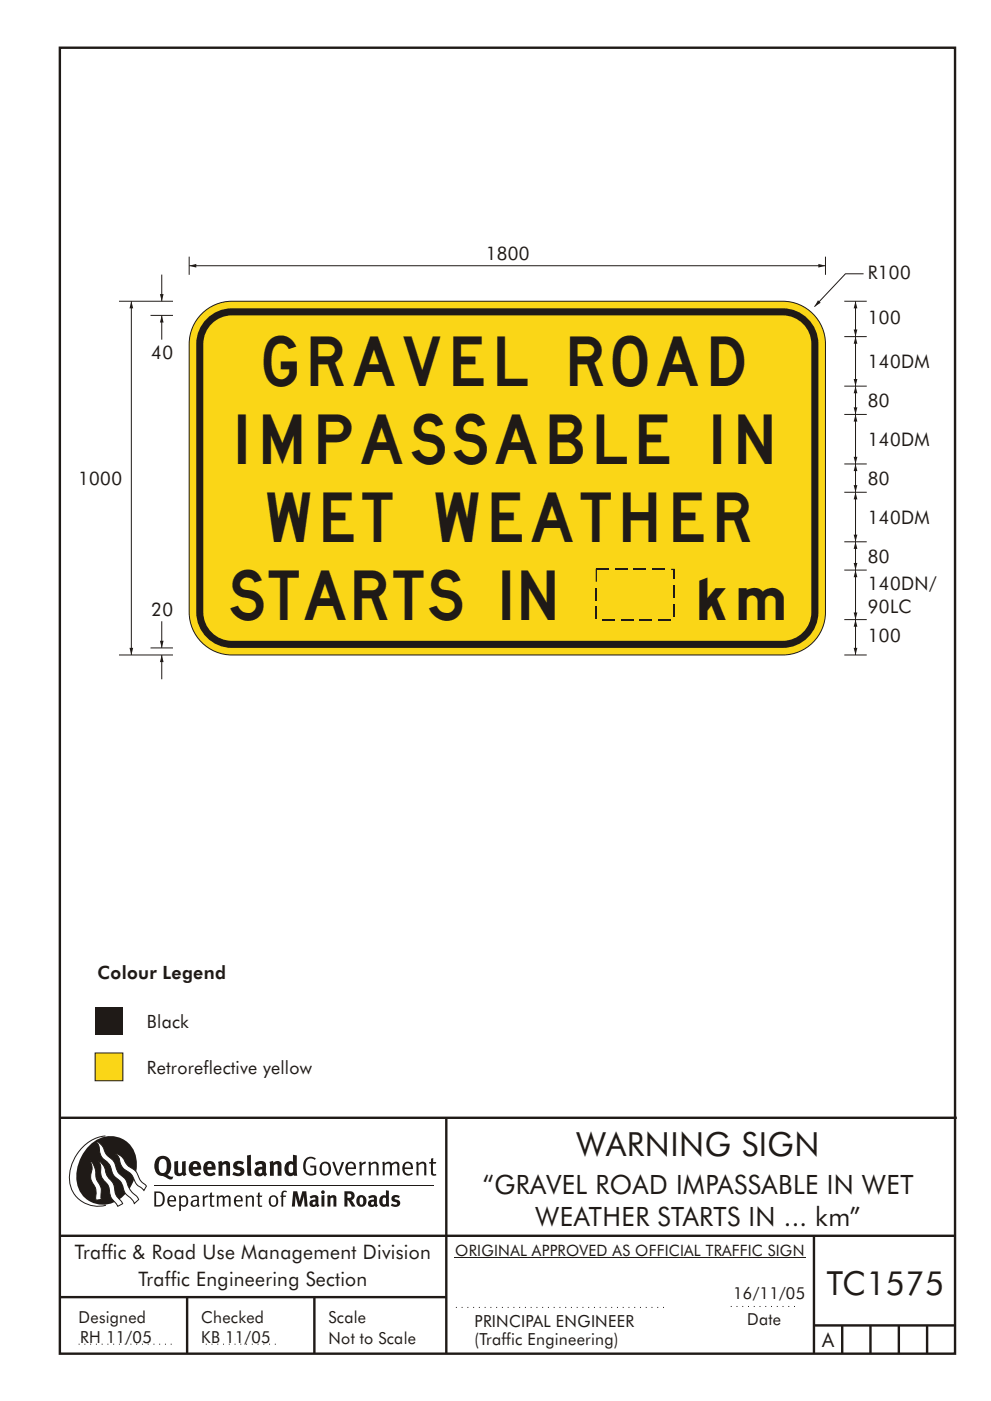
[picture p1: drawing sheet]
<svg xmlns="http://www.w3.org/2000/svg" width="210mm" height="297mm" viewBox="0 0 210 297" stroke-linecap="round" stroke-linejoin="round" font-family="sans-serif">
<path d="M12.7 10.1h189.9v276.9h-189.9z" fill="none" stroke="#1f1a17" stroke-width=".51"/>
<path d="M20.2 213.5h5.9v5.9h-5.9z" fill="#1f1a17"/>
<path d="M20.2 223.3h5.9v5.8h-5.9z" fill-rule="evenodd" fill="#fad617" stroke="#1f1a17" stroke-width=".21"/>
<path d="M12.7 237h190.3M94.7 236.9v50.1M12.7 262h190M12.7 275h82M39.7 275v12M66.7 275v12M172.7 262v25M172.7 281h30M178.7 281v6M184.7 281v6M190.7 281v6M196.7 281v6" fill="none" stroke="#1f1a17" stroke-width=".51"/>
<path d="M155 277h14.1M16.7 285h20.3M43.7 285h15" fill="none" stroke="#1f1a17" stroke-width=".21" stroke-dasharray=".2 1" stroke-linecap="butt"/>
<path d="M96.3 266.7h74.7" fill="none" stroke="#1f1a17" stroke-width=".21"/>
<g fill="#1f1a17">
<path d="M64.9 245.6a1.61 1.61 0 0 1 2.1 0l-.2 .3a1.17 1.17 0 0 0-1.4-.2 1.17 1.17 0 0 0-.6 1.3 1.42 1.42 0 0 0 1.2 1.9l.7-.2v-1.2h-.8l-.1-.4h1.3v1.9a1.82 1.82 0 0 1-2.2-.1 1.82 1.82 0 0 1-.6-2.1l.2-.7z" fill-rule="evenodd"/>
<path d="M68.2 246.5a1.77 1.77 0 0 0 .4 2.7 1.39 1.39 0 0 0 1.4-.5 1.39 1.39 0 0 0 .2-1.5 1.19 1.19 0 0 0-2-.7zM68.5 246.8a.83 .83 0 0 1 1 .1 .83 .83 0 0 1 .2 1 .75 .75 0 0 1-.6 1 .75 .75 0 0 1-.8-.8v-.9z" fill-rule="evenodd"/>
<path d="M70.5 246.4l.4-.1 .8 2.4 .8-2.3h.5l-1.1 2.8h-.4z" fill-rule="evenodd"/>
<path d="M73.6 246.7a1.74 1.74 0 0 0 .5 2.5h.9l.5-.3-.2-.3a.89 .89 0 0 1-1.1 .2 .89 .89 0 0 1-.4-.9h1.7a1.15 1.15 0 0 0-.4-1.4 1.15 1.15 0 0 0-1.5 .2zM74 246.9a.67 .67 0 0 1 .8-.2 .67 .67 0 0 1 .3 .8h-1.3z" fill-rule="evenodd"/>
<path d="M76.2 246.4l.4-.1 .1 .4 .5-.4h.5l-.2 .5a.61 .61 0 0 0-.8 .6v1.8h-.4z" fill-rule="evenodd"/>
<path d="M78.1 246.4l.5-.1 .1 .4a.89 .89 0 0 1 .9-.4 .89 .89 0 0 1 .7 .7v2.2h-.4v-2.2l-.1-.2-.3-.1-.8 .4v2.1h-.4z" fill-rule="evenodd"/>
<path d="M81.1 246.4l.4-.1 .1 .4a.83 .83 0 0 1 .8-.4 .83 .83 0 0 1 .7 .5 .86 .86 0 0 1 .9-.5 .86 .86 0 0 1 .7 .7v2.2h-.4l-.1-2.3a.5 .5 0 0 0-.8 0l-.2 .2v2.1h-.5v-2.2l-.4-.3-.7 .4v2.1h-.4z" fill-rule="evenodd"/>
<path d="M85.7 246.7a1.74 1.74 0 0 0 .5 2.5h.9l.5-.3-.2-.3a.89 .89 0 0 1-1.1 .2 .89 .89 0 0 1-.4-.9h1.7a1.15 1.15 0 0 0-.5-1.4 1.15 1.15 0 0 0-1.4 .2zM86 246.9a.67 .67 0 0 1 .9-.2 .67 .67 0 0 1 .3 .8h-1.3z" fill-rule="evenodd"/>
<path d="M88.3 246.4l.4-.1 .1 .4a.89 .89 0 0 1 .9-.4 .89 .89 0 0 1 .8 .7v2.2h-.5v-2.2l-.1-.2-.3-.1-.8 .4v2.1h-.4z" fill-rule="evenodd"/>
<path d="M91.5 245.6l.4-.1v.9h.7l-.2 .3h-.5v2.1l.1 .1h.5l.1 .3a.71 .71 0 0 1-1.2-.6v-1.9h-.3v-.3h.3z" fill-rule="evenodd"/>
<path d="M37 246.3l.8-.2v2a.46 .46 0 0 0 .2 .6 .46 .46 0 0 0 .6-.2v-2.2l.8-.2v2.4l.2 .5-.6 .4-.2-.3a1.03 1.03 0 0 1-1.2 .2 1.03 1.03 0 0 1-.6-1z" fill-rule="evenodd"/>
<path d="M40.4 246.6a1.64 1.64 0 0 0 0 2.3 1.64 1.64 0 0 0 2.3 .1l-.4-.5a.78 .78 0 0 1-.9 .3 .78 .78 0 0 1-.5-.8h1.8a1.37 1.37 0 0 0-.6-1.6 1.37 1.37 0 0 0-1.7 .2zM41.1 246.9a.48 .48 0 0 1 .6-.1 .48 .48 0 0 1 .2 .6h-1z" fill-rule="evenodd"/>
<path d="M43.5 246.6a1.65 1.65 0 0 0-.2 2 1.65 1.65 0 0 0 1.9 .7l.5-.3-.3-.5a.78 .78 0 0 1-.9 .3 .78 .78 0 0 1-.5-.8h1.8a1.37 1.37 0 0 0-.6-1.6 1.37 1.37 0 0 0-1.7 .2zM44.1 246.9a.48 .48 0 0 1 .6-.1 .48 .48 0 0 1 .2 .6h-.9z" fill-rule="evenodd"/>
<path d="M46.3 246.3l.7-.2 .1 .4a.95 .95 0 0 1 1-.3 .95 .95 0 0 1 .7 .8v2.3h-.8v-2.3l-.3-.2-.5 .3v2.2h-.8z" fill-rule="evenodd"/>
<path d="M49.7 246.5a1.73 1.73 0 0 1 2-.1l-.2 .6-.6-.2a.42 .42 0 0 0-.6 .2l.2 .3a1.23 1.23 0 0 1 1.4 1 1.47 1.47 0 0 1-2.3 .9l-.3-.2 .3-.6 .7 .4a.47 .47 0 0 0 .7-.4 .87 .87 0 0 0-1-.5l-.4-.2-.1-.4z" fill-rule="evenodd"/>
<path d="M54.1 246.6l.3 .6 .3-.2a.62 .62 0 0 1 .9 0l.1 .4a1.21 1.21 0 0 0-1.4 .3 1.21 1.21 0 0 0-.1 1.3 1.19 1.19 0 0 0 1.6 .1l.5 .3 .4-.4-.3-.4v-1.4a.96 .96 0 0 0-1.3-1zM55 248l.6-.1v.7a.43 .43 0 0 1-.6 .1 .43 .43 0 0 1 0-.7z" fill-rule="evenodd"/>
<path d="M57.2 246.3l.7-.2 .1 .4a.95 .95 0 0 1 1-.3 .95 .95 0 0 1 .7 .8v2.3h-.8v-2.3l-.2-.2-.6 .3v2.2h-.8z" fill-rule="evenodd"/>
<path d="M62.2 244.8v1.5a1.29 1.29 0 0 0-1.4 .2 1.29 1.29 0 0 0-.5 1.3 1.24 1.24 0 0 0 .6 1.4 1.24 1.24 0 0 0 1.4-.1l.1 .2h.7l-.1-4.3zM61.5 246.9l.4-.1 .3 .2v1.5l-.3 .1a.48 .48 0 0 1-.6-.4 1.52 1.52 0 0 1 .2-1.3z" fill-rule="evenodd"/>
<path d="M52.4 245l.8-.2 .2 4.5h-.8l-.1-.2z" fill-rule="evenodd"/>
</g>
<path d="M22.4 240.8a9 9 0 0 0-7.4 10.9 6.2 6.2 0 0 0 7.5 3.8M32.7 251.4h59.4" fill="none" stroke="#1f1a17" stroke-width=".21"/>
<path d="M19.1 242.7a5.7 5.7 0 0 1 6.5-1.4 5.7 5.7 0 0 1 3.4 5.7 8.6 8.6 0 0 1-6.2 8.3 5.7 5.7 0 0 1-6.5-7 9.9 9.9 0 0 1 2.8-5.6z" fill-rule="evenodd" fill="#1f1a17"/>
<path d="M24.5 244.5a3.1 3.1 0 0 1 2.3 2.2l.7 .7a3.2 3.2 0 0 1 2 2.4l.4 .6 1.2 1.1-.6 .9-.2-.3a3.5 3.5 0 0 1-1.9-2.1 3.8 3.8 0 0 0-2.1-2.1 3.5 3.5 0 0 1-1-2.3zM20.4 241.9a3.4 3.4 0 0 1 1.9 2.5l.7 .8a3.3 3.3 0 0 1 1.7 2.6 4.4 4.4 0 0 0 1.7 2l.3 .3a6.1 6.1 0 0 0 2.5 3.7l.2 .5-.9 .9a6.1 6.1 0 0 0-1.9-2.2l-.4-.8a3.6 3.6 0 0 0-1.9-2.8l-.6-1a3.6 3.6 0 0 0-1.9-2.8 3.7 3.7 0 0 1-.8-2.4zM21 246.1a3.4 3.4 0 0 1 1.5 2.8l.6 .9a3.8 3.8 0 0 1 1.4 3.1l.3 .7 1.2 1.6-1 .6-.5-.8a3.2 3.2 0 0 1-1.3-2.8 4.3 4.3 0 0 0-1.4-2.2 4.7 4.7 0 0 1-.5-2.9zM19.2 246.1a5.1 5.1 0 0 1 1.2 3.7l.3 .7a3.1 3.1 0 0 1 .7 3l.1 .8-1.1 .2-.1-.8a3.5 3.5 0 0 0-.9-3.2 3.6 3.6 0 0 1 .1-2.6z" fill-rule="evenodd" fill="#fff" stroke="#1f1a17" stroke-width=".21"/>
<g fill="#1f1a17">
<path d="M33.4 245.5a2.51 2.51 0 0 0 .4 3.7l.8 .1a2.78 2.78 0 0 0 2 .7l.2-.5h-.6l-.7-.4a2.56 2.56 0 0 0 0-3.8 1.83 1.83 0 0 0-2.1 .2zM34 245.9a.87 .87 0 0 1 1 0 .87 .87 0 0 1 .4 .9v.4a1.17 1.17 0 0 1-.9 1.5l-.3-.1a2.38 2.38 0 0 1-.2-2.7z" fill-rule="evenodd"/>
<path d="M33.1 252.9v2.6a1.12 1.12 0 0 0 1.2-.3 1.12 1.12 0 0 0 .2-1.2l-.1-.5-.3-.4zM32.7 252.6h1.1a1.67 1.67 0 0 1 1.2 1.7 1.67 1.67 0 0 1-1.3 1.5h-1zM36.1 253.9l-.2 .5h1.1a.55 .55 0 0 0-.3-.6 .55 .55 0 0 0-.6 .1zM35.8 253.8a.95 .95 0 0 1 1.2-.2 .95 .95 0 0 1 .4 1.1h-1.5a.72 .72 0 0 0 .4 .8 .72 .72 0 0 0 .9-.2l.1 .3a1.15 1.15 0 0 1-1.5 0 1.15 1.15 0 0 1-.2-1.5zM38.4 254.1v1.2a.7 .7 0 0 0 .9 .1 .7 .7 0 0 0 .2-.9 .61 .61 0 0 0-.4-.7 .61 .61 0 0 0-.7 .3zM38 253.5l.3-.1 .1 .4a.95 .95 0 0 1 1.2-.2 .95 .95 0 0 1 .3 1.2 .92 .92 0 0 1-.5 1 .92 .92 0 0 1-1-.2v1.1l-.4 .1zM40.9 254.8a.5 .5 0 0 0 .2 .8 .5 .5 0 0 0 .7-.4v-.6zM40.5 253.7a1 1 0 0 1 1.7 .3v1.4l.2 .2-.2 .3-.3-.3a.78 .78 0 0 1-1.4-.1 .78 .78 0 0 1 .8-1.1h.5a.58 .58 0 0 0-.3-.7 .58 .58 0 0 0-.7 .3zM43 253.5l.3-.1 .1 .4 .3-.3 .5-.1-.2 .4a.52 .52 0 0 0-.6 .6v1.4h-.4zM44.6 252.9l.4-.1-.1 .7h.6l-.1 .3h-.5v1.5a.35 .35 0 0 0 .6 .3v.2a.57 .57 0 0 1-.6 .1 .57 .57 0 0 1-.3-.5v-1.6h-.3v-.3h.3zM45.9 253.5l.4-.1 .1 .4 .2-.2a.64 .64 0 0 1 1 .2 .7 .7 0 0 1 .8-.4 .7 .7 0 0 1 .5 .7v1.7h-.3v-1.7l-.3-.3-.7 .3v1.7h-.3v-1.6a.38 .38 0 0 0-.3-.5 .38 .38 0 0 0-.5 .2l-.1 .2v1.7h-.4zM50.2 253.9l-.2 .5h1.1a.55 .55 0 0 0-.2-.6 .55 .55 0 0 0-.7 .1zM49.9 253.8a.95 .95 0 0 1 1.2-.2 .95 .95 0 0 1 .4 1.1h-1.5a.72 .72 0 0 0 .4 .8 .72 .72 0 0 0 .9-.2l.1 .3a1.15 1.15 0 0 1-1.5 0 1.15 1.15 0 0 1-.2-1.5zM52.1 253.5l.3-.1 .1 .4a.72 .72 0 0 1 .8-.4 .72 .72 0 0 1 .6 .7v1.7h-.4v-1.6a.45 .45 0 0 0-.3-.5 .45 .45 0 0 0-.5 .3l-.2 .1v1.7h-.3zM54.7 252.9l.4-.1v.7h.6l-.1 .3h-.5v1.5a.35 .35 0 0 0 .5 .3v.2a.57 .57 0 0 1-.6 .1 .57 .57 0 0 1-.3-.5v-1.6h-.3v-.3h.3zM57.6 253.9l-.2 .7a.65 .65 0 0 0 .3 .8 .65 .65 0 0 0 .8-.2l.1-.1a.93 .93 0 0 0-.7-1.4zM57.3 253.7a1.12 1.12 0 0 1 1.4 .1 1.12 1.12 0 0 1 .3 1.4 1.01 1.01 0 0 1-1.3 .6 1.01 1.01 0 0 1-.7-1.2zM59.9 252.6l.5-.2 .5 .2-.1 .2-.4-.1-.3 .2v.6h.6l-.1 .3h-.5v2h-.4v-2h-.2v-.3h.2zM62.2 252.6l-.3 3.2h.7l.1-2.3 .6 2.3h.6l.6-2.3 .1 2.3h.7l-.3-3.2h-.9l-.5 2.1-.5-2.1zM65.7 253.7l.3 .5a.51 .51 0 0 1 .5-.4 .51 .51 0 0 1 .4 .4v.1a.88 .88 0 0 0-1.1 .4 .88 .88 0 0 0 .2 1.1 .9 .9 0 0 0 1.1-.2l.3 .3 .4-.3-.2-.3v-1.1a.87 .87 0 0 0-.5-.8 .87 .87 0 0 0-1 .1zM66.4 254.8h.5v.5l-.1 .1h-.3l-.2-.1zM68.2 253.5v2.3h.6v-2.4zM68.1 252.8a.4 .4 0 0 0 .8 0 .4 .4 0 0 0-.8 0zM69.4 253.5l.1 2.3h.6v-1.7a.33 .33 0 0 1 .4-.2 .33 .33 0 0 1 .3 .4v1.5h.6v-1.7a.75 .75 0 0 0-.6-.7 .75 .75 0 0 0-.8 .3v-.3zM73.1 252.6v3.2h.6v-1.3l.3 .2 .7 1.1h.7l-.9-1.4a.94 .94 0 0 0 .7-1 .94 .94 0 0 0-.9-.8zM73.7 253.1a.51 .51 0 0 1 .8 .1 .51 .51 0 0 1-.2 .7l-.6 .1zM75.9 253.7a1.19 1.19 0 0 0-.1 1.7 1.19 1.19 0 0 0 1.8 0 1.19 1.19 0 0 0-.1-1.6 1.19 1.19 0 0 0-1.6-.1zM76.5 253.9l.2-.1a.99 .99 0 0 1 0 1.6 1.06 1.06 0 0 1-.2-1.5zM78.1 253.7l.3 .5a.51 .51 0 0 1 .5-.4 .51 .51 0 0 1 .5 .4v.1a.88 .88 0 0 0-1.2 .4 .88 .88 0 0 0 .2 1.1 .9 .9 0 0 0 1.1-.2l.3 .3 .4-.3-.2-.3v-1.1a.87 .87 0 0 0-.5-.8 .87 .87 0 0 0-1 .1zM78.9 254.8h.4v.5l-.1 .1h-.3l-.1-.1zM81.9 252.4v1.1a1.2 1.2 0 0 0-1.4 .6 1.2 1.2 0 0 0 .2 1.4l.5 .4 .8-.2v.1h.6l-.1-3.3zM81.4 253.9l.5 .2-.1 1.2a.46 .46 0 0 1-.5-.1 .46 .46 0 0 1-.1-.5zM83.3 253.6a.79 .79 0 0 0-.1 .9 .79 .79 0 0 0 .9 .4 .33 .33 0 0 1 0 .5 .33 .33 0 0 1-.5 0l-.4-.2-.3 .4a1.15 1.15 0 0 0 1.2 .3 1.15 1.15 0 0 0 .8-1 1.49 1.49 0 0 0-1.2-.8 .4 .4 0 0 1 .3-.3 .4 .4 0 0 1 .4 .1l.2 .1 .2-.4a1.47 1.47 0 0 0-1.5 0z" fill-rule="evenodd"/>
</g>
<path d="M96.7 277.2h44.2" fill="none" stroke="#1f1a17" stroke-width=".21" stroke-dasharray=".2 1" stroke-linecap="butt"/>
<path d="M40.1 56.3h135" fill="none" stroke="#1f1a17" stroke-width=".21"/>
<g fill="#1f1a17">
<path d="M40.1 56.3l1.5-.3v.7l-1.5-.4 1.5-.3z" fill-rule="evenodd"/>
<path d="M173.6 56l1.5 .3-1.5 .4v-.7l1.5 .3z" fill-rule="evenodd"/>
</g>
<path d="M40.1 54.4v3.9M175.1 54.4v3.9" fill="none" stroke="#1f1a17" stroke-width=".21"/>
<path d="M42.8 66.5a9 9 0 0 1 6.4-2.6h116.9a9.1 9.1 0 0 1 9 9v56.9a9.1 9.1 0 0 1-9 9.1h-116.9a9.1 9.1 0 0 1-9.1-9.1v-56.9a9 9 0 0 1 2.7-6.4z" fill-rule="evenodd" fill="#fad617" stroke="#1f1a17" stroke-width=".21"/>
<path d="M43.5 68a7.6 7.6 0 0 1 5.7-2.6h116.9a7.6 7.6 0 0 1 7.5 7.5v56.9a7.6 7.6 0 0 1-7.5 7.6h-116.9a7.6 7.6 0 0 1-7.6-7.6v-56.9a7.5 7.5 0 0 1 1.9-4.9z" fill-rule="evenodd" fill="#1f1a17"/>
<path d="M44.9 68.7a6.1 6.1 0 0 1 4.3-1.8h116.9a6.1 6.1 0 0 1 6 6v56.9a6.1 6.1 0 0 1-6 6.1h-116.9a6.1 6.1 0 0 1-6.1-6.1v-56.9a6 6 0 0 1 1.8-4.2z" fill-rule="evenodd" fill="#fad617"/>
<path d="M179.1 131.4h4.8M181.5 131.4v7.5" fill="none" stroke="#1f1a17" stroke-width=".21"/>
<g fill="#1f1a17">
<path d="M181.5 131.4l.4 1.5h-.8l.4-1.5 .4 1.5z" fill-rule="evenodd"/>
<path d="M181.1 137.4h.8l-.4 1.5 .4-1.5-.4 1.5z" fill-rule="evenodd"/>
</g>
<path d="M179.1 138.9h4.8M181.5 120.9v10.5" fill="none" stroke="#1f1a17" stroke-width=".21"/>
<g fill="#1f1a17">
<path d="M181.5 120.9l.4 1.5h-.8l.4-1.5 .4 1.5z" fill-rule="evenodd"/>
<path d="M181.1 129.9h.8l-.4 1.5 .4-1.5-.4 1.5z" fill-rule="evenodd"/>
</g>
<path d="M179.1 114.9h4.8M181.5 114.9v6" fill="none" stroke="#1f1a17" stroke-width=".21"/>
<g fill="#1f1a17">
<path d="M181.5 114.9l.4 1.5h-.8l.4-1.5 .4 1.5z" fill-rule="evenodd"/>
<path d="M181.1 119.4h.8l-.4 1.5 .4-1.5-.4 1.5z" fill-rule="evenodd"/>
</g>
<path d="M181.5 104.4v10.5M179.1 120.9h4.8" fill="none" stroke="#1f1a17" stroke-width=".21"/>
<g fill="#1f1a17">
<path d="M181.5 104.4l.4 1.5h-.8l.4-1.5 .4 1.5z" fill-rule="evenodd"/>
<path d="M181.1 113.4h.8l-.4 1.5 .4-1.5-.4 1.5z" fill-rule="evenodd"/>
</g>
<path d="M179.1 98.4h4.8M181.5 98.4v6" fill="none" stroke="#1f1a17" stroke-width=".21"/>
<g fill="#1f1a17">
<path d="M181.5 98.4l.4 1.5h-.8l.4-1.5 .4 1.5z" fill-rule="evenodd"/>
<path d="M181.1 102.9h.8l-.4 1.5 .4-1.5-.4 1.5z" fill-rule="evenodd"/>
</g>
<path d="M181.5 87.9v10.5M179.1 104.4h4.8" fill="none" stroke="#1f1a17" stroke-width=".21"/>
<g fill="#1f1a17">
<path d="M181.5 87.9l.4 1.5h-.8l.4-1.5 .4 1.5z" fill-rule="evenodd"/>
<path d="M181.1 96.9h.8l-.4 1.5 .4-1.5-.4 1.5z" fill-rule="evenodd"/>
</g>
<path d="M179.1 81.9h4.8M181.5 81.9v6" fill="none" stroke="#1f1a17" stroke-width=".21"/>
<g fill="#1f1a17">
<path d="M181.5 81.9l.4 1.5h-.8l.4-1.5 .4 1.5z" fill-rule="evenodd"/>
<path d="M181.1 86.4h.8l-.4 1.5 .4-1.5-.4 1.5z" fill-rule="evenodd"/>
</g>
<path d="M181.5 71.4v10.5M179.1 87.9h4.8" fill="none" stroke="#1f1a17" stroke-width=".21"/>
<g fill="#1f1a17">
<path d="M181.5 71.4l.4 1.5h-.8l.4-1.5 .4 1.5z" fill-rule="evenodd"/>
<path d="M181.1 80.4h.8l-.4 1.5 .4-1.5-.4 1.5z" fill-rule="evenodd"/>
</g>
<path d="M179.1 63.9h4.8M181.5 63.9v7.5" fill="none" stroke="#1f1a17" stroke-width=".21"/>
<g fill="#1f1a17">
<path d="M181.5 63.9l.4 1.5h-.8l.4-1.5 .4 1.5z" fill-rule="evenodd"/>
<path d="M181.1 69.9h.8l-.4 1.5 .4-1.5-.4 1.5z" fill-rule="evenodd"/>
</g>
<path d="M183.2 58.1h-3.8l-6.6 6.9M179.1 71.4h4.8" fill="none" stroke="#1f1a17" stroke-width=".21"/>
<path d="M173.6 63.7l.5 .5-1.3 .8z" fill-rule="evenodd" fill="#1f1a17"/>
<path d="M31.9 137.4h4.8M34.3 138.9v5.1" fill="none" stroke="#1f1a17" stroke-width=".21"/>
<path d="M34.3 138.9l.4 1.5h-.8l.4-1.5 .4 1.5z" fill-rule="evenodd" fill="#1f1a17"/>
<path d="M27.9 63.9v75M25.2 138.9h11.5" fill="none" stroke="#1f1a17" stroke-width=".21"/>
<g fill="#1f1a17">
<path d="M27.9 63.9l.4 1.5h-.8l.4-1.5 .4 1.5z" fill-rule="evenodd"/>
<path d="M27.5 137.4h.8l-.4 1.5 .4-1.5-.4 1.5z" fill-rule="evenodd"/>
</g>
<path d="M34.3 131.7v5.7" fill="none" stroke="#1f1a17" stroke-width=".21"/>
<path d="M33.9 135.9h.8l-.4 1.5z" fill-rule="evenodd" fill="#1f1a17"/>
<path d="M25.2 63.9h11.5M34.3 66.9v5.1" fill="none" stroke="#1f1a17" stroke-width=".21"/>
<path d="M34.3 66.9l.4 1.5h-.8l.4-1.5 .4 1.5z" fill-rule="evenodd" fill="#1f1a17"/>
<path d="M34.3 58.2v5.7M31.9 66.9h4.8" fill="none" stroke="#1f1a17" stroke-width=".21"/>
<path d="M33.9 62.4h.8l-.4 1.5z" fill-rule="evenodd" fill="#1f1a17"/>
<path d="M126.5 120.7h2.7M130.5 120.7h2.6M134.5 120.7h2.6M138.4 120.7h2.7" fill="none" stroke="#1f1a17" stroke-width=".26"/>
<path d="M142.4 120.6l.7 .1-.1-.1h.1l-.1 .3h-.6z" fill="#1f1a17"/>
<path d="M126.5 124.6v2.7M126.5 128.6v2.7M127.7 131.4h2.7M131.7 131.4h2.7M135.7 131.4h2.6M139.6 131.4h2.7M143 120.7v2.1M143 124.1v2.7M143 128.1v2.6" fill="none" stroke="#1f1a17" stroke-width=".26"/>
<path d="M126.4 120.6l.3 .1v2.6h-.3v-2.6l.1-.1-.1 .1z" fill="#1f1a17"/>
<g font-size="10.5" fill="#1f1a17">
<text x="56" y="81.9">GRAVEL ROAD</text>
<text x="50.5" y="98.4">IMPASSABLE IN</text>
<text x="56.7" y="114.9">WET WEATHER</text>
<text x="48.9" y="131.4">STARTS IN</text>
</g>
<text font-size="7.1" fill="#1f1a17" x="122.3" y="245.1">WARNING SIGN</text>
<text font-size="7" fill="#1f1a17" x="175.4" y="274.5">TC1575</text>
<text font-size="6.8" fill="#1f1a17" x="148.4" y="131.4">km</text>
<g font-size="5.6" fill="#1f1a17">
<text x="102.4" y="253.1">“GRAVEL ROAD IMPASSABLE IN WET</text>
<text x="113.6" y="259.9">WEATHER STARTS IN ... km”</text>
</g>
<g font-size="4.2" fill="#1f1a17">
<text x="15.9" y="267">Traffic &amp; Road Use Management Division</text>
<text x="29.4" y="272.6">Traffic Engineering Section</text>
<text x="174.4" y="285.6">A</text>
</g>
<g font-size="4" fill="#1f1a17">
<text x="103.1" y="55.2">1800</text>
<text x="184.1" y="59.1">R100</text>
<text x="184.1" y="68.7">100</text>
<text x="32.1" y="76">40</text>
<text x="184.1" y="78">140DM</text>
<text x="184.1" y="86.3">80</text>
<text x="184.1" y="94.5">140DM</text>
<text x="16.6" y="102.8">1000</text>
<text x="184.1" y="102.8">80</text>
<text x="184.1" y="111">140DM</text>
<text x="184.1" y="119.3">80</text>
<text x="184.1" y="125.1">140DN/</text>
<text x="32.1" y="130.6">20</text>
<text x="184.1" y="129.9">90LC</text>
<text x="184.1" y="136.2">100</text>
</g>
<g font-size="3.9" fill="#1f1a17">
<text x="20.7" y="207.5">Colour Legend</text>
<text x="31.2" y="217.9">Black</text>
<text x="31.2" y="227.6">Retroreflective yellow</text>
</g>
<g font-size="3.5" fill="#1f1a17">
<text x="155.6" y="275.4">16/11/05</text>
<text x="16.7" y="280.5">Designed</text>
<text x="42.7" y="280.5">Checked</text>
<text x="69.7" y="280.5">Scale</text>
<text x="100.7" y="281.4">PRINCIPAL ENGINEER</text>
<text x="158.5" y="281">Date</text>
<text x="17" y="284.8">RH 11/05</text>
<text x="42.7" y="284.8">KB 11/05</text>
<text x="69.7" y="285">Not to Scale</text>
<text x="100.7" y="285.1">(Traffic Engineering)</text>
</g>
<text font-size="3.3" fill="#1f1a17" x="96.6" y="266.3">ORIGINAL APPROVED AS OFFICIAL TRAFFIC SIGN</text>
</svg>
